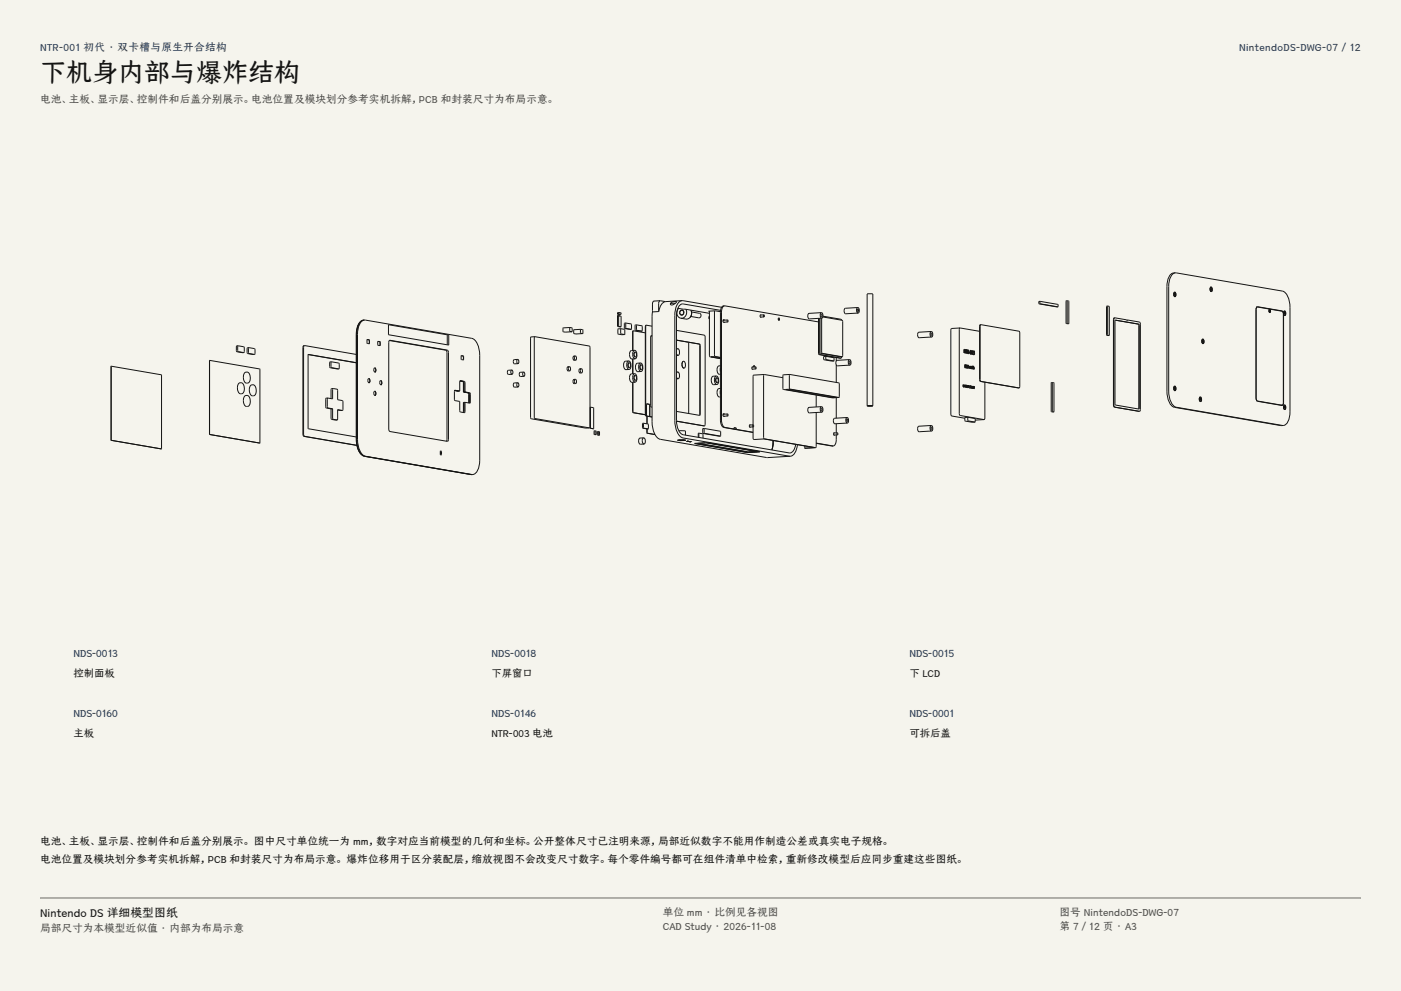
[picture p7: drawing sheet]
<svg xmlns="http://www.w3.org/2000/svg" width="420mm" height="297mm" viewBox="0 0 420 297" stroke-linecap="round" stroke-linejoin="round" font-family="sans-serif">
<g fill="#f5f4ed">
<path d="M0 0h420v297h-420z"/>
<path d="M12 12h396v275h-396z"/>
</g>
<g fill="none" stroke="#141413" stroke-width=".3">
<path d="M107.6 97l-.5 1.4-.3 1.8M109 95.9a3.4 3.4 0 0 0-2.2 3.8v32l.2 1.9a3.9 3.9 0 0 0 2.3 3.2l32.1 5.4M109 95.9a3.9 3.9 0 0 0-2.1 4.3v31.5a5 5 0 0 0 2.4 5.1l32.4 5.4M109.2 95.9h-.2M109.3 95.9l32.1 5.5a5 5 0 0 1 2.4 5.1v31.4a3.9 3.9 0 0 1-2.1 4.3M109.3 95.9a3.9 3.9 0 0 0-2.1 4.3v31.4a5 5 0 0 0 2.4 5.1M109.3 95.9h-.3M116.5 97.3l18 3.1v3l-18-3.1zM168.8 98.3v1.1l.6 .1M168.8 98.3h.1M169.5 99.5h.1M170.8 98.1v1.2l.7 .1"/>
<path d="M170.8 98.1h.1M170.8 98.1l-2 .2M170.8 98.1l.7 .2v1.1M171.5 99.4h.1M171.5 99.4l-2 .1M172 98.8v1.1l.7 .2M172 98.8h.1M174.1 98.7l.6 .2v1.1M174.1 98.7l-.1 1.1 .7 .2M174.1 98.7l-2.1 .1M174.7 100h.1M174.7 100l-2 .1"/>
<path d="M185.1 94.6v3.2l.7 .2M185.1 94.6h.4v3.2l.6 .1M185.1 94.6l1.1 .2v3.1M185.1 94.2h.9M185.2 93.7l-.1 .5M185.2 93.7h.1M185.3 98.6l-.1 1.5 1.2 .2M185.3 98.6h.1M185.5 94.1l-.4 .1M185.5 93.7v.4M185.5 93.7h.1M185.5 93.7h-.3"/>
<path d="M185.5 93.7l.6 .1 .1 .4-.7-.1M185.8 98h.1M185.9 94.7h.1M186.1 98.5l1.2 .3v1.5M186.1 98.5v1.5l1.2 .3M186.1 98.5l-.8 .1M186.1 97.9h.1M186.2 97.9l-.4 .1M187.2 96.8v1.6l1.6 .3M187.2 96.8h.1M187.7 96.8l-.1 1.6 1.6 .3M187.7 96.8h.1"/>
<path d="M187.7 96.8h-.5M187.7 96.8l1.6 .3v1.6M188.8 98.7h.1M189.2 98.7h.1M189.3 98.7h-.5M189.8 99.2l-.2 .3v5.5M189.8 99.2h.1M189.9 99.2l-.1 .3v5.5M189.9 99.2h.1M189.9 99.2h-.1M189.9 99.2l3.6 .6M190.5 97.4l-.1 1.6 1.7 .3"/>
<path d="M190.5 97.4h.1M190.9 97.4l-.1 1.5 1.7 .3M190.9 97.4h.1M190.9 97.4h-.4M190.9 97.4l1.6 .3v1.5M192.1 99.3h.1M192.5 99.2h.1M192.5 99.2l-.4 .1M193.7 97.5l-.2 .5v26.1l.2 .6 1.8 .3M193.7 97.5h.1M193.8 97.5l-.2 .5v26.1l.2 .6M193.8 97.5h.1"/>
<path d="M193.8 97.5h-.1M193.8 97.5l1.7 .3M195.6 93.4l-.1 33a5.2 5.2 0 0 0 2.5 5.3l31.8 5.4 7.1-.4M196 90.2l-.4 .6v2.7l1.9-.1M196 90.2h.1M197.9 90.1l-.4 .6v2.7M197.9 90.1l1.6 .3M197.9 90.1l-1.9 .1M199.5 90.4l-.8 .3-.6 .8-.6 1.9M201.1 90.8l.5-.3a.84 .84 0 0 1 1.2 .1l-.5 .4a.7 .7 0 0 1-.7 .5 .7 .7 0 0 1-.6-.6zM202.5 90.9h-1.4l-.1 .3M202.8 99l8.3 1.4 .3 .3v26.5l-.2 .4"/>
<path d="M203.2 92.4l9.5 1.5M203.4 92.4a1.77 1.77 0 0 0 .7 3M204 93.1a.69 .69 0 0 1 1 .2 .69 .69 0 0 1-.4 1 .69 .69 0 0 1-.9-.6zM204.3 94.4h.2M204.5 90.1a2.92 2.92 0 0 0-2 2.7l-.2 1.7v31.5a5.2 5.2 0 0 0 2.5 5.3l32.1 5.4M204.5 90.1l11.8 2M204.5 90.1l-5 .3M204.5 93a.69 .69 0 0 0-.7 .6 .69 .69 0 0 0 .5 .8M204.5 93a.69 .69 0 0 1 .5 .8 .69 .69 0 0 1-.7 .6M204.5 93l.3 .1M205.6 92.7a1.77 1.77 0 0 1-1.5 2.7M207.1 92.9a1.77 1.77 0 0 1-1.5 2.7l-1.5-.2"/>
<path d="M207.2 93.1l.2 .9-.6 1.2M207.3 93.5l2.4 .4a.69 .69 0 0 1 .5 .8 .69 .69 0 0 1-.7 .6l-2.4-.5M212.4 93.3h.1M212.4 93.3l2.1-.1 1.5 .2M212.5 93.3h.2M212.7 93.2v13.5l.2 .3 3.1 .5M212.7 94.8v.8M212.7 94.9v.6M214.2 93.2v13.1l.2 .6 1.6 .2M216 93l-11.4-1.9a2.76 2.76 0 0 0-1.8 2.8v32.1a4.3 4.3 0 0 0 2 4.3l32 5.5a2.6 2.6 0 0 0 1.7-2.6M216.8 96h-.1M216.9 91.7a1.56 1.56 0 0 0-.9 1.9l.1 33.4 .4 .8 .5 .3 8.8 1.5-5.1-.9"/>
<path d="M216.9 91.7h.1M216.9 96h.1M217 96.5l.3 .1M217 96.5h-.2M217.2 91.7a1.56 1.56 0 0 0-.9 1.8v32.9l.3 1 .5 .6 2.9 .6M217.2 91.7l28.2 4.8M217.2 91.7h-.3M217.3 95.9h-.3a.38 .38 0 0 0-.3 .3 .38 .38 0 0 0 .3 .4v-.1M218.1 95.9l.2 .3-.2 .3M218.1 95.9l-.1 .3 .1 .3M218.1 95.9l-1.3 .1M218.1 96.5l-1 .1"/>
<path d="M228.1 94.4a.34 .34 0 0 0-.2 .3 .34 .34 0 0 0 .3 .3M229 94.4l.2 .3-.2 .3M229 94.4l-.1 .3 .1 .3M229 94.4h-1.1M229 95h-1M233.3 95.5l.1 .4M233.4 95.3l.3 .3-.2 .4zM245.4 95.4l.1 10.8 6.6 1.1M245.6 95.4v10.4l.2 .5M245.8 95.4l.1 10.5 6.1 1M246.2 94.3h.2l-.1 .6zM246.3 93.7l-3.8 .2-.3 .8 .1 .6 .3 .3 3.7-.2"/>
<path d="M246.3 93.7l-.4 .8 .1 .6 .3 .3M246.3 93.7a1.02 1.02 0 0 1 0 1.7M246.3 95.4l.1 10.4 6.1 1.1M246.7 95l5.8 1 .1 10.6-.1 .3M246.7 94.8l5.4 .9 .2 .3M257.1 92.7h.2l-.1 .7zM257.1 92.2l-3.7 .2-.4 .7 .2 .7 .3 .2 3.7-.2M257.1 92.2l-.3 .7 .1 .7 .3 .2M257.1 92.2a1.01 1.01 0 0 1 .1 1.6M279.1 99.9l.3 .3-.2 .3zM279.2 99.3l-3.7 .3-.4 .7 .1 .7 .3 .2 3.8-.2M279.2 99.3l-.4 .8 .1 .6 .4 .3"/>
<path d="M279.2 99.3a1.02 1.02 0 0 1 .1 1.7M285.3 98.4l-.3 .5 .1 25.5 .2 .3 3.9 .6M285.3 98.4h.1M287.8 98.3l-.2 .5v25.4l.2 .3 7.2 1.2M287.8 98.3l5.9 1M287.8 98.3l-2.5 .1M293.9 97.3l-.2 .5 .1 16.4 11.7 2.1M293.9 97.3h.1M294.1 97.3l-.3 .4v16.1l.3 .5M294.1 97.3h.1M294.1 97.3h-.2M294.1 97.3l11.5 2 .1 16.5-.2 .5"/>
<path d="M311.5 90.3v.8l5.3 .9M311.5 90.3h.1M311.8 90.3l5.3 .9v.8M311.8 90.3v.7l5.3 1M311.8 90.3h-.3M316.8 92h.1M317.1 92h.1M317.1 92h-.3M319.6 90.2v6.6l.4 .2M319.6 90.2h.1M320 90.1l.4 .2v6.7M320 90.1l-.1 6.7 .5 .2"/>
<path d="M320 90.1l-.4 .1M320 97h.1M320.4 97h.1M320.4 97h-.4M331.8 91.8l-.1 8.6 .5 .2M331.8 91.8h.1M332.1 91.7v8.6l.4 .2M332.1 91.7h.1M332.1 91.7l-.3 .1M332.1 91.7l.5 .2-.1 8.6M334.1 95.3l-.3 .5v25.9l.3 .3 7.5 1.3M334.1 95.3h.1"/>
<path d="M334.2 95.2l-.3 .6v25.6l.3 .6M334.2 95.2v.1M334.2 95.2l-.1 .1M334.2 95.3l3.8 .6M334.4 96l7 1.1 .1 .2v25l-.1 .3M334.4 95.9l-.1 .4v24.9l.1 .2 7 1.2M334.4 95.9h.1M338 95.9l-.2 .1M338 95.9l3.6 .6 .3 .6v25.6l-.3 .6M341.2 97.1l.2 .4-.1 25.1M351.9 88.2l.3 .7M352 87.6l.2-.1a.71 .71 0 0 1 .4 .7 .71 .71 0 0 1-.5 .7l-.3-.7z"/>
<path d="M352.1 87.6h.1M352.1 88.3h.1M352.1 88.3l-.1 .1M352.1 88.2v.1M352.1 88.2l.3 .2M352.1 88.9h.1M352.1 87.6l-.2 .6M352.1 87.6l.4 .4-.3 .9M352.1 88.2l-.1 .3 .1-.2M352.1 87.8l.1 .4M352.1 87.8h.1M352.2 88.9h-.1"/>
<path d="M352.2 88.2h-.1M352.2 88.2l.2 .2M352.3 88.4v.1M352.4 81.8a3.1 3.1 0 0 0-2 3.1v32.3a4.8 4.8 0 0 0 2.2 4.9l32.1 5.4M352.4 81.8l32 5.4a4.8 4.8 0 0 1 2.3 4.9v32.3a3.1 3.1 0 0 1-2 3.1M352.4 81.8a2.32 2.32 0 0 0-2.4 2.3l-.2 1.8v31.3a4.8 4.8 0 0 0 2.3 4.9l32.6 5.4M352.4 88.4h-.1M362.8 86.7l.3 .6M362.9 86.1l.2-.1a.71 .71 0 0 1 .4 .7 .71 .71 0 0 1-.5 .6l-.3-.7zM363 86.7h.1M363 86.1h.1M363 86.7v.1"/>
<path d="M363 86.8l-.1 .1M363 86.8h.1M363 87.3h.1M363 86.1l-.2 .6M363 86.1l.4 .8-.3 .4M363 86.7l-.1 .1M363.1 86.8h-.2M363.1 86.8h-.1M363.1 87.3l-.1 .1M363.1 86.7l.2 .2M363.1 86.7l-.1-.4v.5M363.2 86.9h.1"/>
<path d="M363.3 86.9h-.1M376.9 92l7.4 1.3 .4 .5v26.9l-.3 .7M376.9 92l-.3 .8M376.9 92h-.1M380.5 92.7v.1M380.5 92.7h.1a.64 .64 0 0 1 .1 1l-.3-.3zM380.5 92.7h.1M380.6 93.6h.1M380.6 92.8l.1 .7zM380.6 92.7l-.2 .4 .3 .5M380.6 92.7l.3 .5-.2 .4M380.6 92.7h-.1"/>
<path d="M380.6 93.6v.1M384.8 93.8v.1M384.8 93.9l-.5-.7-7.3-1.3-.4 .5-.1 26.9M384.8 93.9h-.1M384.8 93.8l.3 .7M384.8 94.1v26.9l-.4 .5-7.4-1.2-.3-.4-.2-.6M384.8 94.1h-.1M385 93.9h.1M385 93.2v.1M385 93.9v.1M385 94l-.1 .1M385 93.9l.3 .2"/>
<path d="M385.1 94.5h.1M385.1 93.3h-.1M385.1 93.3l-.3 .5M385.1 93.3l.3 .8-.3 .4M385.1 93.8l-.2 .3 .1-.1M385.1 93.2l-.3 .6M385.1 93.2a.85 .85 0 0 1 .1 1.4l-.4-.5M385.1 94.5v.1M385.1 93.9h.1M385.1 93.9v-.4l-.1 .4M385.1 93.9l.2 .2M385.3 94.1h-.1"/>
<path d="M33.3 109.8v22.2M33.3 109.8h.1M33.4 109.8v22.2M33.4 109.8h.1M33.4 109.8h-.1M33.4 109.8l15 2.6v22.1M62.8 108.1v22M62.8 108v.1M62.8 108h.1M62.9 108l-.1 .1M62.9 108h.1M62.9 108h-.1"/>
<path d="M62.9 108l15 2.6v22.2M71 103.7l-.1 1.7 1.8 .3M71 103.7h.1M71.4 103.6l-.1 1.7 1.8 .4M71.4 103.6h.1M71.4 103.6l-.4 .1M71.4 103.6l1.7 .4v1.7M71.6 114.9a1.22 1.22 0 0 1 1.4 .2 1.22 1.22 0 0 1 .3 1.4 1.07 1.07 0 0 1-.3 1.2 1.07 1.07 0 0 1-1.4 .1l-.4-1.6zM72.7 105.7h.1M73.1 105.7h.1M73.1 105.7h-.4M73.4 111.7a1.22 1.22 0 0 1 1.3 .2 1.22 1.22 0 0 1 .3 1.4 1.07 1.07 0 0 1-.3 1.3 1.07 1.07 0 0 1-1.3 0l-.4-1.6z"/>
<path d="M73.4 118.7a1.22 1.22 0 0 1 1.3 .2 1.22 1.22 0 0 1 .3 1.4 1.07 1.07 0 0 1-.3 1.2 1.07 1.07 0 0 1-1.3 .1l-.4-1.6zM74.2 104.2v1.7l1.7 .3M74.2 104.2h.1M74.6 104.2v1.7l1.7 .3M74.6 104.2h.1M74.6 104.2h-.4M74.6 104.2l1.8 .3-.1 1.7M75.2 115.5a1.22 1.22 0 0 1 1.3 .2 1.22 1.22 0 0 1 .3 1.4 1.07 1.07 0 0 1-.3 1.3 1.07 1.07 0 0 1-1.3 0l-.5-1.6zM75.9 106.2h.1M76.3 106.2h.1M76.3 106.2h-.4M91.1 103.6l-.3 .6v25.9l.2 .6 16 2.8"/>
<path d="M91.1 103.6h.1M91.3 103.6l-.3 .5v26l.3 .7M91.3 103.6l15.5 2.6M91.3 103.6h-.2M92.4 106.3v22.2l14.4 2.5M92.4 106.3l14.4 2.4M92.4 106.2v.1M92.4 106.2h.1M92.4 106.2l14.4 2.5M97.8 119.3l-.1 2.8 1.5 .4M97.8 119.3h.1M98.3 119.3l-.2 2.8 1.6 .4"/>
<path d="M98.3 119.3h.1M98.3 119.3h-.5M99 108.5l-.1 1.6 2.2 .5M99 108.5h.1M99.4 108.4l-.1 1.7 2.2 .5M99.4 108.4h.1M99.4 108.4l-.4 .1M99.4 116.5l-.2 3M99.4 116.5h.1M99.4 108.4l2.2 .5-.1 1.7M99.9 116.4l1.3 .4v3l1.6 .4-.1 2.8M99.9 116.4l-.2 3.1-1.4-.2"/>
<path d="M99.9 116.4l-.5 .1M101.2 110.6h-.1M101.5 110.6h.1M101.5 110.6h-.4M106.8 100.3v31.4l.3 2.1 1 2.1M110.1 101.8l.6 .1v1.1M110.1 101.8l-.1 1.1 .7 .1M110.1 101.8h.1M110.4 113.5l.2-.1a.78 .78 0 0 1 0 1.3l-.3-.3zM110.6 101.9l.1 1.1M110.7 103h.1M112.2 117.3h.1a.78 .78 0 0 1 .1 1.2l-.3-.3z"/>
<path d="M112.3 117.3l.3 .4-.2 .8M112.3 110.3l.3 .4-.2 .8M112.3 110.3l-.2 .5 .3 .7M112.3 110.3a.78 .78 0 0 1 .1 1.2M113.3 102.3l.7 .2-.1 1.1M113.3 102.3v1.1l.6 .2M113.3 102.3h.1M113.9 102.4v1.2M113.9 103.6h.1M114 114.1h.1a.78 .78 0 0 1 .1 1.2l-.3-.3zM116.7 102.1l17.6 2.9 .1 .7-.1 26.5-17.6-3-.2-.6zM116.7 102l17.1 3.1 .2 .6v26l-.2 .5"/>
<path d="M134.1 100.3v3M136.3 117l1.5 .2M136.3 117l1.2 .2M136.4 117l-.2 .3 .1 2.5 .1 .3 1.4 .2v2.8l.2 .4 1.2 .2 .2-.2v-2.9M136.4 117h.1M136.4 117l1.4 .2M137.5 117.2h.1M137.8 117.2v-2.7l.2-.4 1.2 .2 .2 .2v3M137.9 114.2l.8 .1 .2 .3v2.9M137.9 114.2l1 .1M138.3 106.6l.7 .1-.1 1.1M138.3 106.6v1.1l.6 .2"/>
<path d="M138.3 106.6h.1M138.9 106.7v.1M138.9 114.3l.2 .4M138.9 107.8v.1M138.9 107.9h.1M138.9 117.5l1.5 .3 .1 3M139 107.8l-.1 .1M139.1 114.7v2.8l1.4 .2 .2 .5M139.4 117.5l1.4 .2 .2 .2v2.6l-.2 .3M139.4 117.5h-.5M140.5 117.7l.2 .5M140.7 118.2l-.1 2.6"/>
<path d="M153.4 110.9l-1 .1-.3 .5 .4 .7h1M153.4 110.9l-.3 .6 .4 .7M153.4 110.9a.78 .78 0 0 1 .1 1.3M155.2 107.7l-1 .1-.3 .6 .3 .6h1.1M155.2 107.7l-.3 .6 .4 .7M155.2 107.7a.78 .78 0 0 1 .1 1.3M155.2 114.7l-1 .1-.3 .5 .3 .7h1.1M155.2 114.7l-.3 .6 .4 .7M155.2 114.7a.78 .78 0 0 1 .1 1.3M157 111.5l-1.1 .1-.2 .6 .3 .6h1.1M157 111.5l-.3 .6 .4 .7M157 111.5a.78 .78 0 0 1 .1 1.3"/>
<path d="M159.2 101l-.1 .3v24.1l16.5 2.9M159.2 101h.1M160.3 100.9l16.5 2.9 .1 24.1-.2 .3M160.3 100.9l-.1 .4 .1 24.1 16.4 2.8M160.3 100.9l-1.1 .1M170.7 109.9l-.6 .1-.1 .5 .2 .6h.6M170.7 109.9l-.3 .6 .4 .6M170.7 109.9a.77 .77 0 0 1 .1 1.2M172.5 106.7l-.6 .1-.1 .5 .2 .6 .5 .1M172.5 106.7l-.3 .6 .3 .7M172.5 106.7a.78 .78 0 0 1 0 1.3M172.5 113.7l-.6 .1-.1 .5 .2 .6 .5 .1"/>
<path d="M172.5 113.7l-.3 .6 .3 .7M172.5 113.7a.78 .78 0 0 1 0 1.3M172.7 100.1h.1M174.3 110.5l-.6 .1-.1 .5 .1 .6 .6 .1M174.3 110.5l-.3 .6 .3 .7M174.3 110.5a.77 .77 0 0 1 0 1.3M186.4 100.3h.1M187.3 100.3h-.9M188.2 109.4l.2 .6 .3 .2M188.3 109.4l.1 .6 .3 .2M188.5 108.2h-1a1.57 1.57 0 0 0 .2 2.6l.9-.1M188.5 108.2a1.57 1.57 0 0 0 .1 2.5"/>
<path d="M188.5 108.2a1.56 1.56 0 0 1 .1 2.5M188.6 108.7l-.4 .7M188.6 108.7h.1M188.6 108.7l-.3 .7M188.6 108.7a.89 .89 0 0 1 .1 1.5M188.7 110.2h.1M189.6 114.6l.1 8.9 .1 .2 3.7 .6M189.6 107.6v4.4M189.8 114.6v8.9l.1 .2 3.6 .6M189.8 107.6v4.4M190.2 105l-.9 .1a1.57 1.57 0 0 0 .1 2.5l1-.1M190.2 105a1.57 1.57 0 0 0 .2 2.5"/>
<path d="M190.2 105a1.56 1.56 0 0 1 .2 2.5M190.2 112l-.9 .1a1.57 1.57 0 0 0 .1 2.5l1-.1M190.2 112a1.57 1.57 0 0 0 .2 2.5M190.2 112a1.56 1.56 0 0 1 .2 2.5M190.3 105.5l-.3 .7 .1 .6 .3 .2M190.3 105.5h.1M190.3 112.5l-.3 .7 .1 .6 .3 .2M190.3 112.5h.1M190.4 105.5l-.3 .7 .1 .6 .3 .2M190.4 105.5a.9 .9 0 0 1 .1 1.5M190.4 112.5l-.3 .7 .1 .6 .3 .2M190.4 112.5a.89 .89 0 0 1 .1 1.5"/>
<path d="M190.4 105.5h-.1M190.4 112.5h-.1M190.5 107h-.1M190.5 114h-.1M192 108.8l-.9 .1a1.57 1.57 0 0 0 .1 2.5l1-.1M192 108.8a1.57 1.57 0 0 0 .2 2.5M192 108.8a1.56 1.56 0 0 1 .2 2.5M192.1 109.3l-.3 .7 .1 .6 .3 .2M192.1 109.3h.1M192.2 109.3l-.3 .7 .1 .6 .3 .2M192.2 109.3a.89 .89 0 0 1 .1 1.5M192.2 109.3h-.1"/>
<path d="M192.3 110.8h-.1M195.2 100.6l.3 .1M195.2 100.6l-.1 .4v20.6l.1 .3 .3 .1M195.2 100.6h.1M195.3 100.6l.2 .1M202.8 106.1l.4 .4M202.8 106.1l.5 .4M202.8 113.1l.4 .4M202.8 102l6.9 1.1 .2 .2v20.8l-.2 .4 .1-21.2-.2-.2zM203.1 104.5l-.3 .2M203.1 111.5l-.3 .2M203.1 104.5h.1"/>
<path d="M203.1 111.5h.1M203.1 104.5a1.28 1.28 0 0 1 .2 2M203.1 111.5l-.3 .3M203.1 111.5a1.28 1.28 0 0 1 .2 2M203.2 106.5h.1M203.2 113.5h.1M203.3 106.5h-.1M203.3 113.5h-.1M204.9 108.3a1.27 1.27 0 0 0 .1 2M204.9 108.3h.1M204.9 108.3a1.28 1.28 0 0 1 .1 2M205 110.3h.1"/>
<path d="M206.5 102.6v21.3M213.1 106.9h.1M213.1 106.9l2.9 .5M214.2 106.9h.1M214.2 106.9h-1.1M214.2 106.9l1.8 .3M214.7 112.7l-.9 .1a1.57 1.57 0 0 0 .1 2.5l1-.1M214.7 112.7a1.57 1.57 0 0 0 .2 2.5M214.7 112.7a1.56 1.56 0 0 1 .2 2.5M214.9 113.2l-.4 .7 .2 .6 .2 .2M214.9 113.2h.1M214.9 113.2l-.3 .7 .1 .6 .3 .2"/>
<path d="M214.9 113.2a.89 .89 0 0 1 .1 1.5M215 114.7h-.1M216 109.6l-.5 .1a1.57 1.57 0 0 0 .2 2.5h.3M216 110.2v1.1M216 116.4l-.5 .1a1.57 1.57 0 0 0 .2 2.5h.3M216 117v1.1M225.7 110h-.1a.34 .34 0 0 0-.2 .3 .34 .34 0 0 0 .3 .3M225.9 109.7v.3M225.9 112.4l-.1 .4v14.5M225.9 112.4h.1M226.3 110l-.3-.5-.1 .5M226.5 110l.2 .3-.1 .3"/>
<path d="M226.5 110l-.1 .3 .2 .3M226.5 110h-1.1M226.6 110.6h-1.1M229.1 112.2l-.2 .4 .1 18.9 15.5 2.7M229.1 112.2h.1M229.1 112.2l-3.2 .2M229.1 112.2l5.6 1M234.8 112.3v4.4l14.8 2.5M234.8 112.3h.1M235.5 116.7h1l14.3 2.4-1 .1zM236.7 112.2l.1 4.4 14.7 2.5M236.7 112.2h.1"/>
<path d="M236.7 112.2l-1.9 .1M236.8 112.2l14.7 2.5v4.4M244.7 118.4v3.6M247 106.8v1l2.3 .4M247 106.8h.1M247.6 106.8v1l2.4 .4M247.6 106.8h.1M247.6 106.8h-.6M247.6 106.8l2.4 .4v1M249.3 108.2h.1M249.6 119.2h.1M249.8 118.9v.3"/>
<path d="M250 108.2h.1M250 108.2h-.7M250.7 107.2v1M250.7 109.4v5.2M250.7 119.2v6.1M251.5 119.1h.1M251.5 119.1l-1.9 .1M251.9 107.3v.1M252 106.9h.1M252.1 107.3h.1M252.1 107.3l-.2 .1M252.3 107l-.2 .3"/>
<path d="M252.3 106.9v.1M252.5 106.9h-.5M254.6 108.3h.2l-.1 .7zM254.7 107.8l-3.8 .2-.3 .7 .1 .7 .3 .2 3.8-.2M254.7 107.8l-.4 .7 .1 .7 .4 .2M254.7 107.8a1.01 1.01 0 0 1 .1 1.6M288.7 115.9l.3 .1M288.8 115.3h-.1M288.8 115.3l-.1 .6M288.8 115.9h-.1M288.8 115.9l.2 .1M289 116h.1"/>
<path d="M289 104.7l.1 1.1v-.9M289 104.7h.1M289 104.7l.4 1.1M289.1 104.9l.2 .9M289.1 115.3h.1M289.1 115.3l-.1 .7M289.1 115.4l.1 .4zM289.2 115.3l.1 .7M289.2 115.8v.2M289.2 115.8l-.2 .2M289.2 115.8h.1M289.2 116h.1"/>
<path d="M289.2 115.4l.2 .3M289.2 109.5l.1 .1M289.3 115.4l.1 .3 .1-.3M289.3 115.4h-.1M289.3 109.5v.1M289.3 109.6v.1M289.3 110.1l.1 .1M289.3 116h.1M289.3 109.7v.4M289.3 109.4l.1 .3M289.3 109.7h.1M289.3 105.8l.1 .1"/>
<path d="M289.4 105.8h-.1M289.4 109.3l-.2 .2M289.4 115.7h.1M289.4 109.3h.1M289.4 104.7l.9 .2 .2 1.1M289.4 104.7h.1M289.4 104.7v1M289.4 109.8h.1M289.4 109.4h.1M289.4 110.2h.1M289.4 109.3l.2 .2M289.4 109.7h.1"/>
<path d="M289.5 105.9h-.1M289.5 104.8v1.1M289.5 109.7h-.1M289.5 109.4v.2M289.5 109.7l-.1 .5M289.5 109.6v.1M289.5 115.4h.1M289.5 104.9h.2M289.5 104.8h.1M289.5 104.9h.1M289.5 104.8v.1M289.5 115.4l-.1 .6v-.3"/>
<path d="M289.6 109.5l-.1 .2M289.6 110.2l.2 .1M289.7 110.1v.1M289.7 110.2h-.1M289.7 110.1h-.1M289.7 110.1l-.1 .1M289.7 115.4v.7M289.7 115.4h.1M289.7 109.3v.1M289.7 109.3l.2 .2M289.7 109.3v.5M289.7 109.8h.1"/>
<path d="M289.7 115.5h.1M289.7 115.5v.5M289.7 116.1h.1M289.7 115.5l.1 .3M289.7 115.4l.2 .4M289.7 110.2h.1M289.7 105.9h.1M289.7 104.9h.1M289.7 104.9v1M289.8 116h-.1M289.8 109.7l.2 .3-.2 .3M289.8 109.7h.1"/>
<path d="M289.8 109.8l.1 .2M289.8 110.2h.1M289.8 115.8v.2M289.8 105.9h.1M289.8 110.3h.1M289.9 115.8l-.2 .3M289.9 110.2h-.1M289.9 110v.2M289.9 110l-.1 .2M289.9 115.5l.1 .6M289.9 115.5l.1 .7M289.9 115.5h.1"/>
<path d="M289.9 109.5h-.2l.1 .2M289.9 109.5h.1M290 105l-.2-.1v1M290 105h.1M290 104.9v.1M290 116.2h.1M290 116.1h.1M290.1 106h.1M290.1 104.9h.1M290.1 104.9v1.1M290.1 116.2h.1M290.1 116.1h.1"/>
<path d="M290.1 115.5v.6M290.1 115.5l.4 .1M290.1 115.5h.1M290.1 116.1v.1M290.1 105l.2 .4zM290.2 115.5l-.1 .6M290.2 109.4v1M290.2 109.4h.1M290.2 109.5h.1M290.2 109.5v.8M290.2 115.6h.3M290.2 110.4h.1"/>
<path d="M290.2 109.5l.1 .1M290.2 115.5h.1M290.2 115.6h.1M290.2 109.4l.2 .5M290.2 110.3h.1M290.2 105.4h.1M290.3 110.2l-.1 .1M290.3 109.6v.3M290.3 109.9v.3M290.3 116.2h.1M290.3 115.6l.1 .6M290.3 115.6h.1"/>
<path d="M290.3 105.7l-.2-.2v.5M290.3 105.7l.1 .3M290.4 105.7h-.1M290.4 109.9l-.2 .5M290.4 115.6h.1M290.4 106h.1M290.5 115.6h.1M290.5 106h.1M290.5 105.7h.2M290.5 105.6l.2 .1M290.5 105.6v.1M290.5 105.7h.1"/>
<path d="M290.7 115.8v.1M290.7 116.2v.1M290.7 116.1l.1 .1M290.7 116.1h.1M290.7 116.1v.1M290.7 116.2h.1M290.7 109.7v.7l.1-.5M290.7 109.7l.1 .1M290.7 109.7h.1M290.7 115.9l.1 .1M290.7 115.6v.2M290.7 116.3h.1"/>
<path d="M290.7 115.8l.1 .1M290.7 105.7h.1M290.8 115.6h-.1M290.8 116h.1M290.8 115.6h.1M290.8 116.3h.1M290.8 115.7h.1M290.8 115.7l-.1 .1M290.8 116.2h.1M290.8 115.9l.1 .1M290.8 109.9h.1M290.8 105.5l.1 .5"/>
<path d="M290.8 109.8h.1M290.8 109.8h.2M290.8 116v.2M290.8 115.6l.1 .1M290.9 106l.1 .1M290.9 105.1l-.1 .4M290.9 116l-.1 .3M290.9 115.7h.1M290.9 115.7l.3 .1M290.9 115.6l.4 .1 .1 .6M290.9 115.6v.1M290.9 115.6h.1"/>
<path d="M291 105l-.1 .1M291 105h.1M291 105.1h.1M291 105.1v.9M291 106.1h.1M291 105.1l.1 .2M291 105l.2 .6-.2 .5M291 106h.1M291 109.9h.1M291 109.9l.1 .1M291 109.9v.6l-.1-.6M291 109.8h.1"/>
<path d="M291 115.7l.1 .6zM291.1 109.9v.1M291.1 109.8h-.1M291.1 109.8h.1M291.1 109.8l.1 .3M291.1 105.9l-.1 .1M291.1 105.3v.6M291.1 116.3h.1M291.1 110v.5M291.1 110v.1M291.1 110.5h.2M291.1 110.1v.4"/>
<path d="M291.2 115.7l.2 .7M291.2 115.8h.1M291.3 115.7h.1M291.3 105.6l.2 .6M291.4 116.4h.1M291.4 116.3h.1M291.4 109.6l.3 1M291.4 109.6v.1M291.4 109.6l-.1 .9M291.4 105.2l.1 .9zM291.5 116.3h-.1M291.5 109.8v.4h-.1z"/>
<path d="M291.5 105.1l-.2 .5M291.5 115.7l-.1 .6M291.5 115.7v.6M291.5 115.7h.1M291.5 105.1h.1M291.5 105.2h.1M291.5 116.3l-.1 .1M291.5 106.2h.1M291.5 105.1l.2 .6-.2 .5M291.6 110.4v.2M291.6 110.4l-.2-.1-.1 .2M291.6 110.4h.1"/>
<path d="M291.6 116.4h.1M291.6 110.6h.2M291.6 115.8l.3 .2-.2 .4M291.6 115.8h.1M291.6 115.8v.6M291.6 110.6h.1M291.6 115.8l.1 .1M291.7 110.6h.1M291.7 115.9l.1 .2M291.7 109.7l.1 .9M291.7 109.7h.1M291.7 116.4h.1"/>
<path d="M291.8 106.2l.1 .1M291.8 106.2h.1M291.8 106.1h.1M291.8 106.1v.1M291.8 105.3h.1M291.8 105.2h.1M291.8 105.2v.1M291.8 116.1l-.1 .3M291.9 110h.1M291.9 110l-.1 .2M291.9 106.3h.1M291.9 109.9l-.1 .1"/>
<path d="M291.9 115.8l.1 .4M291.9 110v.1M291.9 109.9h.1M291.9 115.8h.1M291.9 105.8l.2 .3h-.3M291.9 105.2h-.1M291.9 110l.1 .1M291.9 105.3h-.1M291.9 105.7v.1M291.9 105.6h.1M291.9 105.6v.2M291.9 109.9l.1 .8"/>
<path d="M291.9 105.2l.3 .3-.2 .8M291.9 105.3l.1 .3M291.9 105.2h.1M291.9 105.3h.1M291.9 110.1l.1 .6M292 110.7h.1M292 105.6h.1M292 106.3h.1M292 116.2h.1M292.1 115.8l.1 .1M292.1 115.8l-.1 .3M292.2 115.9l-.1 .6-.1-.3"/>
<path d="M295.2 114.5v10.8l-.2 .4M305.4 116.3h-.1M305.5 116.3h.1M305.5 116.3h-.2M315.2 114.7l-.1 8.6 .5 .2M315.2 114.7h.1M315.5 114.6v8.6l.4 .2M315.5 114.6h.1M315.5 114.6l-.3 .1M315.5 114.6l.5 .2-.1 8.6M332.2 100.6h.1M332.5 100.5l-.3 .1"/>
<path d="M352 115.8l.2-.1a.71 .71 0 0 1 .4 .7 .71 .71 0 0 1-.5 .7l-.3-.7zM352.1 115.8h.1M352.1 116.5h.1M352.1 116.5l-.1 .1M352.1 116.4v.1M352.1 116.4l.3 .2M352.1 117h.1M352.1 115.8l-.2 .6 .3 .6M352.1 115.8l.4 .8-.3 .4M352.1 116.4l-.1 .3 .1-.2M352.2 117l-.1 .1M352.2 116v.4"/>
<path d="M352.2 116.4l.2 .2M352.2 116h-.1M352.2 116.4h-.1M352.3 116.6h.1M352.4 116.6h-.1M359.5 119.6l.4 .7M359.7 119.7h.1M359.7 119l.1 .1M359.7 119.7l.1 .1M359.8 119.7v.1M359.8 119.7h.1M359.8 119.7l.2 .2"/>
<path d="M359.8 119.1h-.1M359.8 119.1l-.3 .5M359.8 119.1l.4 .7-.3 .5M359.8 119.6l-.1 .3M359.8 119l-.3 .6M359.8 119a.71 .71 0 0 1 .5 .7 .71 .71 0 0 1-.5 .6l-.3-.7M359.9 119.7l-.3 .1M359.9 119.7l.2 .2M359.9 119.7l-.1 .1M359.9 119.6h-.1M359.9 119.6l-.1-.4v.5M359.9 119.6l.2 .3"/>
<path d="M360 119.9h.1M360.1 119.9h-.1M360.3 102.3l.3-.7a.85 .85 0 0 1 .1 1.4M360.3 102.3l.4 .7M360.3 102.3l.3 .6M360.4 102.4v.2M360.5 101.7h.1M360.5 102.4h.1M360.5 102.3v.1M360.5 102.3l.3 .2M360.6 102.9h.1M360.6 101.7h-.1"/>
<path d="M360.6 101.7l-.3 .6M360.6 101.7l.3 .8-.3 .4M360.6 102.3l-.2 .2M360.6 102.4h-.1M360.6 102.4l-.2 .2M360.6 102.9v.1M360.6 102.3h-.1M360.6 101.9l-.1 .5M360.6 101.9v.4M360.6 102.3l.2 .2M360.6 101.9h.1M360.7 102.5h.1"/>
<path d="M360.8 102.5h-.1M376.6 119.3l.4 .9 7.3 1.2M33.3 132l15.1 2.5M48.3 134.5h.1M48.4 134.5h.1M48.4 134.5h-.1M62.8 130.1l15.1 2.7M62.8 130.1l.1 .1M77.9 132.8h.1M99.2 122.5l.1 3 1.3 .4M99.7 122.5v3l1.4 .4M99.7 122.5h-.5"/>
<path d="M100.6 125.9h.1M101.1 125.9h-.5M101.2 122.9l1 .1M102.2 123h.1M102.6 123l-1.4-.2-.1 3.1M102.6 123h.1M102.7 123h-.5M132 135.3l.1 1M132 135.3h.1M132 135.3v1M132.1 135.2l-.1 .1M132.1 135.2h.1"/>
<path d="M132.1 135.2l.3 .2-.1 1M132.1 136.3l.2 .1M132.3 136.4h.1M139.1 120.6h.1M139.1 123.3l-.1 .3zM139.1 120.6v2.7M139.4 120.6h-.5v3M139.4 120.6l1.4 .2M140.8 120.8h.1M175.6 128.3h.1M176.7 128.2l-1.1 .1M177 128.2v.2"/>
<path d="M177 128.2v.1M177 122v.1M177 122h.1M177 122v6.2M177 122l1 .3-.1 6.2M177 128.3l.9 .2M177.9 128.5h.1M178.1 129.2v1l.3 .1M178.1 129.2h.1M178.4 130.3h.1M178.4 129.1v1.1h.3M178.4 129.1h.1"/>
<path d="M178.4 129.1l-.3 .1M178.4 129.1l.3 .1v1M178.7 130.2h.1M178.7 130.2l-.3 .1M179.1 129.4v1h.3M179.1 129.3v.1M179.1 129.3h.1M179.4 130.4h.1M179.4 129.3v1.1M179.4 129.3h.1M179.4 129.3h-.3M179.4 129.3l.3 .1v1"/>
<path d="M179.7 130.4h.1M179.7 130.4h-.3M192.6 126.9v1.4l1.4 .3M192.6 126.9h.1M192.9 126.8v1.5l1.4 .2M192.9 126.8h.1M192.9 126.8l-.3 .1M192.9 126.8l1.5 .3-.1 1.4M193 131.2l-1.1 .1a1.15 1.15 0 0 0 .1 1.8h1.1M193 131.2a1.15 1.15 0 0 0 .1 1.9M193 131.2a1.16 1.16 0 0 1 .1 1.9M193.8 124.7h.1"/>
<path d="M193.8 121l1 .3M193.9 121l-.1 3.7M193.9 121h.1M193.9 129.7l.1 .1M193.9 124.7l.1 2.3M193.9 128.5v1.2M194 129.7v.1M194 129.8l2.4 .4M194.1 128.6h-.1M194.3 128.5h.1M194.3 128.5l-.3 .1M194.7 121.2l.1 .1"/>
<path d="M194.8 124.8h.1M194.8 121.3v3.5M202.8 123.3l6.9 1.2M202.8 126.2l8.3 1.4M203.1 131.9h2.5zM203.2 131.9h2.3M203.2 131.9h.1M203.5 131.9h1.7zM203.5 129.1l2 .1v1.2M205.4 131.9h.1M205.5 131.9h.1M206 132.2h.1"/>
<path d="M206 132.2l.1 .1M206 132.2l.4 .1M206.1 132.3h.1M206.3 132.2h.1M206.3 132.2l.1 .1M206.4 132.3h.1M206.4 132.2v.1M206.7 132.4h.1M206.7 132.4h.4M206.9 132.4h.1M207 132.4h.1M207.1 132.4h.1"/>
<path d="M208.3 132.9h.1M208.4 132.9h-.1M209.1 132.9l2.8-.1 15 2.6-2.8 .1zM209.4 129.8l-.1 1.3M209.4 129.8h.1M209.5 132.9l14.6 2.5 2.4-.1M209.6 129.8l-.1 1.3M209.6 129.8h.1M209.6 129.8h-.2M209.6 129.8l1.1 .3 .1 1.2M209.7 124.5h.1M210.7 128.4v1.5l4.8 .8"/>
<path d="M210.7 128.4h.1M210.8 127.6h.1M211 127.6h.1M211.1 127.6h.1M211.2 127.6h-.1M211.2 128.4l4.8 .8v1.5M211.2 128.4v1.5l4.8 .8M211.2 128.4h-.5M212 132.7l15.7 2.7M215.6 130.7h.1M216 130.7h.1M216 130.7h-.4"/>
<path d="M216.8 124.1l-.1 .1M216.9 124.1h.1M217.3 124.1h-.1a.37 .37 0 0 0-.5 .4 .37 .37 0 0 0 .6 .2M218.1 124.1l.2 .3-.2 .3M218.1 124.1l-.1 .3 .1 .3M218.1 124.1h-1.3M218.1 124.7h-1.3M220 128.6l.7 .1M220 128.2l.7 .1M220.7 128.3l-.7-.1v.4M220.7 128.3v.4M223.8 135.6h.7"/>
<path d="M224.9 127.4v-.1a.34 .34 0 0 0-.3 .4 .34 .34 0 0 0 .4 .3M225.8 127.9v3.4l.2 .4 3-.1 15.2 2.5M225.8 127.3l.1 .4-.1 .2M225.8 127.3l-.2 .3 .2 .3M225.8 127.3l-1.1 .1M225.8 127.9l-1.1 .1M226.9 135.3l.1 .1M227.7 135.4h-.2M227.7 135.4h.1M227.7 135.4l-3.2 .2M227.7 135.4l-15.5-2.7-4 .2 16.3 2.7M231.8 132v.7"/>
<path d="M231.8 132.7l-.3 1.9M231.8 132l-.1 1.5-.3 1.3 .4-2.1M239.1 133.3l-.4 1.5a2.54 2.54 0 0 1-1.8 1.9M241.2 134.3h.1M241.3 133.6l-.1 .7M241.3 134.3h.1M241.4 134.3h.1M244.5 134.2h.1M244.5 134.2l-3.3 .1M244.7 123.6v10.2l-.2 .4M244.7 132.9l4.8 .8M244.7 132.8l5.1 .9"/>
<path d="M246.2 122.4h.2l-.1 .7zM246.3 121.9l-3.8 .2-.3 .7 .1 .7 .3 .2 3.7-.2M246.3 121.9l-.4 .7 .1 .7 .3 .2M246.3 121.9a1.02 1.02 0 0 1 0 1.6M249.6 133.7h-.1M249.8 133.7h-.3M250.2 129.8l-.1-.1a.34 .34 0 0 0-.2 .4 .34 .34 0 0 0 .3 .3M250.7 130.3a3.9 3.9 0 0 1-.6 3.2l-.3 .2M250.7 127v2.7M251 129.7l.2 .3-.1 .3M251 129.7l-.1 .3 .2 .3M251 129.7l-1.1 .1"/>
<path d="M251.1 130.3l-1.1 .1M253.8 125.7h.3l-.1 .6zM253.9 125.1l-3.7 .3-.4 .7 .2 .6 .3 .3 3.7-.2M253.9 125.1l-.3 .8 .1 .6 .3 .3M253.9 125.1a1.02 1.02 0 0 1 .1 1.7M260 121.6v-33.5l.6-.1 1.1 .1v33.5M260 121.6l.1 .1M260 121.6h1.7M260.1 121.6h1.4zM261.7 121.6l-1.6 .1M279.1 128l.3 .3-.2 .4zM279.2 127.5l-3.7 .2-.4 .8 .1 .6 .3 .3 3.8-.2"/>
<path d="M279.2 127.5l-.4 .8 .1 .6 .4 .3M279.2 127.5a1.01 1.01 0 0 1 .1 1.7M289.3 125.1v1.1l2.1 .3M289.3 125.1h.1M290.2 125.1v1l2.1 .4M290.2 125.1h.1M290.2 125.1h-.9M290.2 125.1l2.1 .3v1.1M291.4 126.5h.1M292.3 126.5h.1M292.3 126.5h-.9M292.4 125.9h.1"/>
<path d="M292.5 125.9h.1M295 125.7h.1M295 125.7l-2.5 .2M315.6 123.5h.1M315.9 123.4h.1M315.9 123.4l-.3 .1M341.4 122.6h.1M341.4 123.3h.1M341.5 123.3h.1M341.6 123.3h.1M341.6 123.3h-.1M359.8 120.3h.1"/>
<path d="M359.9 120.3h-.1M384.1 121.5h-.1M384.3 121.4h.1M384.4 121.4l-.4 .1M384.8 122l.3 .7M384.9 121.5l.2-.1a.71 .71 0 0 1 .4 .7 .71 .71 0 0 1-.5 .6l-.2-.7zM385 122.1h.1M385 121.4h.1M385 122.1l-.1 .1M385 122l.3 .3M385.1 122.7h.1M385.1 121.4l-.1 .1"/>
<path d="M385.1 121.4l-.3 .6M385.1 121.4l.3 .8-.3 .5M385.1 122l-.2 .3 .1-.2M385.1 122h.1M385.1 122v-.4l-.1 .5M385.1 122l.2 .3M385.3 122.3h-.1M141.2 142.2h.2M141.6 142.2h-.2M141.7 142.2h-.3"/>
<circle cx="289.4" cy="110" r=".16"/>
</g>
<path d="M12 269.3h396zM12 269h396v.3h-396z" fill-rule="evenodd" fill="#504e49"/>
<text font-size="7.8" fill="#141413" x="12" y="24.7">下机身内部与爆炸结构</text>
<text font-size="3.5" fill="#141413" x="12" y="274.9">Nintendo DS 详细模型图纸</text>
<g font-size="3.2" fill="#1b365d">
<text x="12" y="15.3">NTR-001 初代 · 双卡槽与原生开合结构</text>
<text x="371.5" y="15.3">NintendoDS-DWG-07 / 12</text>
<text x="22" y="197">NDS-0013</text>
<text x="147.3" y="197">NDS-0018</text>
<text x="272.7" y="197">NDS-0015</text>
<text x="22" y="215">NDS-0160</text>
<text x="147.3" y="215">NDS-0146</text>
<text x="272.7" y="215">NDS-0001</text>
</g>
<g font-size="3.2" fill="#504e49">
<text x="12" y="30.9">电池、主板、显示层、控制件和后盖分别展示。电池位置及模块划分参考实机拆解，PCB 和封装尺寸为布局示意。</text>
<text x="198.7" y="274.5">单位 mm · 比例见各视图</text>
<text x="317.6" y="274.5">图号 NintendoDS-DWG-07</text>
<text x="12" y="279.3">局部尺寸为本模型近似值 · 内部为布局示意</text>
<text x="198.7" y="278.8">CAD Study · 2026-11-08</text>
<text x="317.6" y="278.8">第 7 / 12 页 · A3</text>
</g>
<g font-size="3.2" fill="#141413">
<text x="12" y="253.3">电池、主板、显示层、控制件和后盖分别展示。 图中尺寸单位统一为 mm，数字对应当前模型的几何和坐标。公开整体尺寸已注明来源，局部近似数字不能用作制造公差或真实电子规格。</text>
<text x="12" y="258.6">电池位置及模块划分参考实机拆解，PCB 和封装尺寸为布局示意。 爆炸位移用于区分装配层，缩放视图不会改变尺寸数字。每个零件编号都可在组件清单中检索，重新修改模型后应同步重建这些图纸。</text>
</g>
<g font-size="3.1" fill="#141413">
<text x="22" y="203">控制面板</text>
<text x="147.3" y="203">下屏窗口</text>
<text x="272.7" y="203">下 LCD</text>
<text x="22" y="221">主板</text>
<text x="147.3" y="221">NTR-003 电池</text>
<text x="272.7" y="221">可拆后盖</text>
</g>
</svg>
